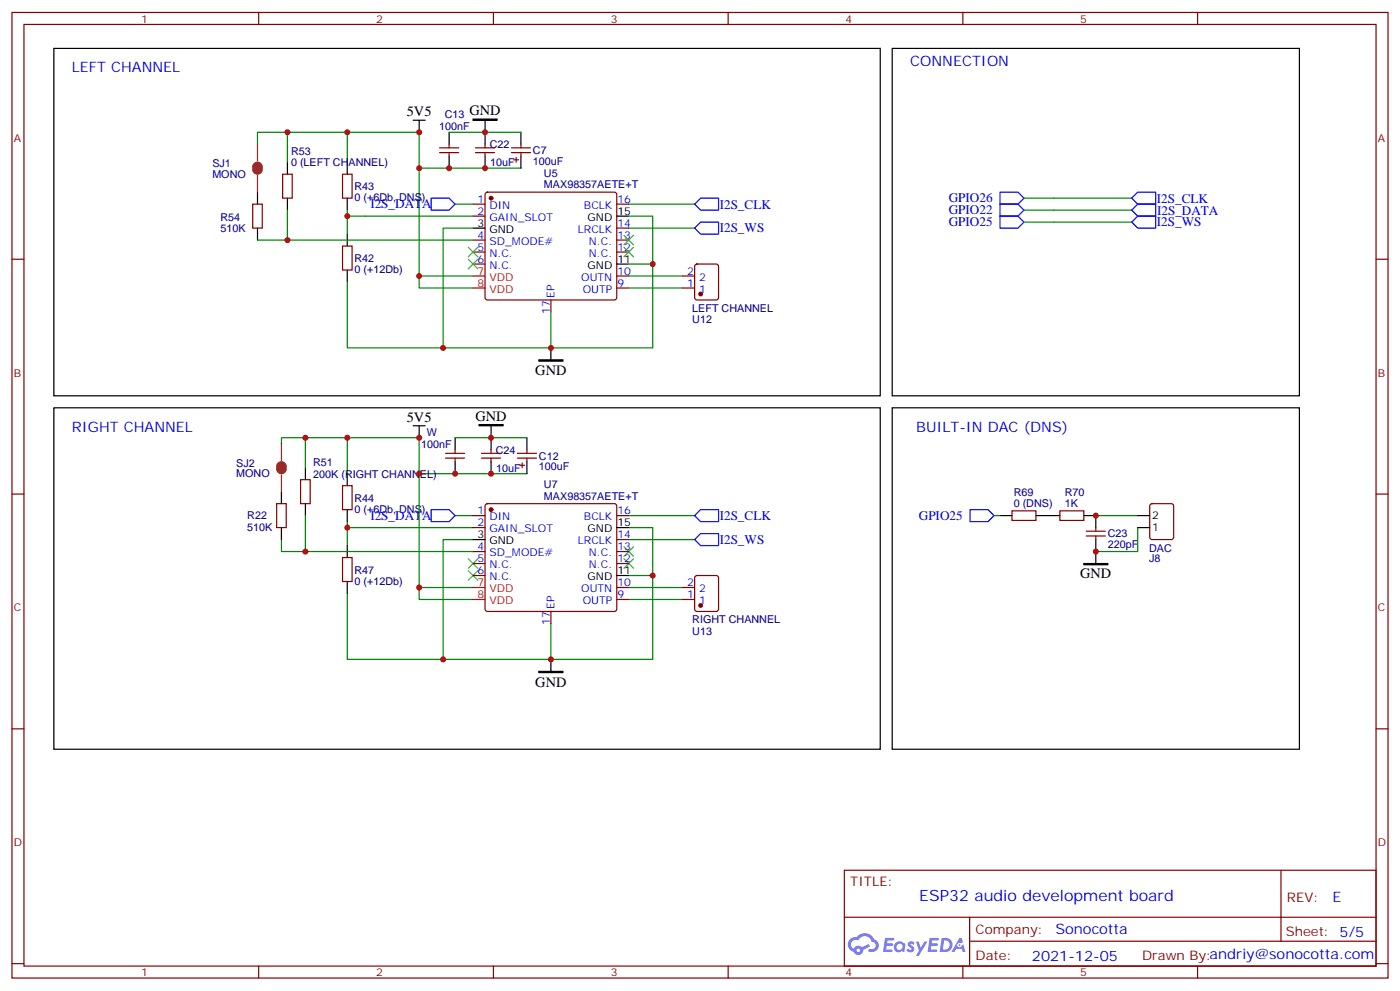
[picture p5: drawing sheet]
<svg xmlns="http://www.w3.org/2000/svg" width="412mm" height="292mm" viewBox="0 0 412 292" stroke-linecap="round" stroke-linejoin="round" font-family="sans-serif">
<g fill="none" stroke="#870000" stroke-width=".35">
<path d="M3.5 3.7h405.4v284.3h-405.4zM7.1 7.2h398.2v277.3h-398.2zM76.2 3.7v3.5M145.3 3.7v3.5M214.5 3.7v3.5M283.6 3.7v3.5M352.8 3.7v3.5M3.5 76.3h3.6M405.3 76.3h3.6M3.5 145.5h3.6M405.3 145.5h3.6M3.5 214.6h3.6"/>
<path d="M405.3 214.6h3.6M248.7 256.3h156.6v28.2h-156.6zM377.3 256.3v20.9M248.7 270.1h156.5M285.6 277.2h119.6M285.6 270.1v14.1M3.5 283.8h3.6M76.2 284.5v3.5M145.3 284.5v3.5M214.5 284.5v3.5M283.6 284.5v3.5M352.8 284.5v3.5"/>
<path d="M405.3 283.8h3.6"/>
</g>
<g fill="#5487ff">
<path d="M267.7 277.4a1.22 1.22 0 0 1 1.7 .3l-.4 .6a.47 .47 0 0 0-.3-.4 .47 .47 0 0 0-.5 .2l.1 .2a1.14 1.14 0 0 1 .8 1.7 1.14 1.14 0 0 1-1.9 0l-.2-.2 .5-.5 .7 .4a.29 .29 0 0 0 .3-.2 .29 .29 0 0 0-.2-.4 1.04 1.04 0 0 1-.6-1.7z"/>
<path d="M260.7 276.2h2.4l.3 .2-.2 .5h-1.8l-.1 .9h1.5l.3 .3-.3 .4h-1.6l-.2 1.1 1.7 .1 .2 .3-.2 .3h-2.6z"/>
<path d="M273.8 276.2h2.4l.3 .2-.1 .5h-1.8l-.2 .9h1.6l.3 .3-.4 .4h-1.6l-.1 1.1 1.7 .1 .2 .3-.2 .3h-2.6z"/>
<path d="M282.6 276.2h.7l.3 1.2-.6 .4a.69 .69 0 0 0-1 .2 .69 .69 0 0 0 .4 1 .69 .69 0 0 0 .9-.6l.5-.3 .6 2.2h-.8l-.2-.9h-1.8l-.5 .9h-.8z"/>
<path d="M269.8 277.3h.8l.6 1.8 1.1-1.8h.9l-2.6 4.2h-.8l.9-1.6z"/>
<path d="M277.4 276.2l-.6 4.1h1.3a2.11 2.11 0 0 0 2.5-2.1 2.11 2.11 0 0 0-2.5-2zM278.1 276.9a1.39 1.39 0 0 1 1.7 1.4 1.39 1.39 0 0 1-1.8 1.3h-.3z"/>
<path d="M263.7 277.8a1.54 1.54 0 0 0-.1 2.2 1.54 1.54 0 0 0 2.2 .1l.6 .2 .3-2.3-.2-.2h-.4a1.49 1.49 0 0 0-2.4 0zM264 278.8a.94 .94 0 0 1 1.8 0 .94 .94 0 0 1-1.8 0z"/>
<path d="M250.4 276.6a2.18 2.18 0 0 0 1.1 3.7 1.44 1.44 0 0 0 1.6 .9 1.44 1.44 0 0 0 1.2-1.5l2-1-.5-.7-1.9 .9a1.47 1.47 0 0 0-2.4 .5 1.39 1.39 0 0 1-.7-2 1.39 1.39 0 0 1 2-.4 2.12 2.12 0 0 1 2.2-1.3 2.12 2.12 0 0 1 1.9 1.7 1.14 1.14 0 0 1 1.1 1.4 1.14 1.14 0 0 1-1.7 .7 .43 .43 0 0 0-.5 .4 .43 .43 0 0 0 .4 .4 1.98 1.98 0 0 0 2.5-1.2 1.98 1.98 0 0 0-1.2-2.5 3.1 3.1 0 0 0-5.3-.7l-.9 .1zM252.3 279.9a.55 .55 0 0 1 1.1 0 .55 .55 0 0 1-1.1 0z"/>
<circle cx="282.6" cy="278.3" r=".26"/>
</g>
<g fill="none" stroke="#870000" stroke-width=".35">
<path d="M83.3 51.3h2.8v7h-2.8zM100.9 51.3h2.8v7h-2.8zM129.5 44.9h5.6M129.5 43.5h5.6M132.3 42.5v1M132.3 44.9v1.1M140.1 44.9h5.6M140.1 43.5h5.6M142.9 42.5v1M142.9 44.9v1.1M143.1 56.8l.5-.2h37.4l.5 .2 .2 .5v30.3l-.3 .5-.4 .2h-37.4l-.5-.2-.2-.5v-30.3zM150.6 44.9h5.7"/>
<path d="M150.6 43.5h5.7M151.3 47.1h1.5M152 46.4v1.4M153.5 42.5v1M153.5 44.9v1.1M74.4 60.1h2.9v7.1h-2.9zM100.9 72.5h2.8v7h-2.8zM139.3 60.1h3.6M139.3 63.6h3.6M139.3 70.7h3.6M139.3 74.2h3.6M139.3 77.8h3.6"/>
<path d="M181.7 60.1h3.5M181.7 70.7h3.5M181.7 74.2h3.5M181.7 67.2h3.5M204.8 78l.5-.2h5.7l.6 .4 .1 9.4-.5 .7h-5.9l-.6-.4-.1-9.4zM162.3 88.3v3.6M181.7 84.8h3.5M181.7 81.3h3.5M201.1 84.8h3.5M201.1 81.3h3.5M131.2 134.9h5.7M131.2 133.5h5.7"/>
<path d="M134.1 132.4v1.1M134.1 134.9v1.1M141.8 134.9h5.7M141.8 133.5h5.7M144.6 132.4v1.1M144.6 134.9v1.1M152.4 134.9h5.6M152.4 133.5h5.6M153.1 137h1.4M153.8 136.3v1.4M155.2 132.4v1.1M155.2 134.9v1.1"/>
<path d="M81.5 148.3h2.8v7.1h-2.8zM88.5 141.3h2.9v7h-2.9zM100.9 143h2.8v7.1h-2.8zM139.3 151.8h3.6M139.3 155.4h3.6M143.1 148.5l.5-.2h37.4l.5 .2 .2 .5v30.4l-.3 .5-.4 .2h-37.4l-.5-.3-.2-.4v-30.4zM181.7 151.8h3.5M181.7 158.9h3.5M298.1 150.4h7.1v2.8h-7.1zM312.2 150.4h7.1v2.8h-7.1zM320 157.8h5.6M320 156.4h5.6"/>
<path d="M322.8 155.4v1M322.8 157.8v1.1M338.9 148.5l.5-.2h5.6l.7 .4v9.5l-.4 .6-5.9 .1-.7-.5v-9.4zM100.9 164.2h2.8v7h-2.8zM139.3 162.4h3.6M139.3 165.9h3.6M139.3 169.5h3.6M181.7 162.4h3.5M181.7 165.9h3.5M181.7 176.5h3.5M181.7 173h3.5M201.1 176.5h3.5"/>
<path d="M201.1 173h3.5M204.8 169.7l.5-.2h5.7l.6 .4 .1 9.5-.5 .6-5.9 .1-.6-.5-.1-9.4zM162.3 180.1v3.5"/>
</g>
<g fill="#870000" stroke="#870000" stroke-width=".35">
<circle cx="144.6" cy="58.3" r=".53"/>
<circle cx="144.6" cy="150.1" r=".53"/>
<circle cx="206.4" cy="86.6" r=".53"/>
<circle cx="206.4" cy="178.3" r=".53"/>
</g>
<g fill="none" stroke="#000" stroke-width=".35">
<path d="M15.9 14.3h243.4v102.3h-243.4zM262.8 14.3h120v102.3h-120zM121.7 35.4h3.5M123.5 35.4v3.5M132.3 38.9v3.6M142.9 35.4v7.1M153.5 38.9v3.6M75.8 56.6v3.5M84.7 47.8v3.5M84.7 58.3v3.6M102.3 47.8v3.5M102.3 58.3v3.6"/>
<path d="M132.3 46v3.5M142.9 46v3.5M153.5 46v3.5M75.8 67.2v3.5M102.3 68.9v3.6M102.3 79.5v3.5M139.3 67.2h3.6M181.7 77.8h3.5M181.7 63.6h3.5M162.3 102.4v3.6M15.9 120.1h243.4v100.5h-243.4zM90 137.7v3.6"/>
<path d="M102.3 139.5v3.5M121.7 125.4h3.5M123.5 125.4v3.5M134.1 128.9v3.5M134.1 136v3.5M144.6 125.4v7M144.6 136v3.5M155.2 128.9v3.5M155.2 136v3.5M262.8 120.1h120v100.5h-120zM82.9 144.8v3.5M82.9 155.4v3.5"/>
<path d="M90 148.3v3.5M102.3 150.1v3.5M139.3 158.9h3.6M181.7 155.4h3.5M294.6 151.8h3.5M305.2 151.8h7M319.3 151.8h3.5v3.6M322.8 158.9v7M335.1 155.4h3.6M335.1 151.8h3.6M102.3 160.7v3.5M102.3 171.2v3.6"/>
<path d="M181.7 169.5h3.5M162.3 194.2v3.5"/>
</g>
<path d="M139.3 81.3h3.6M139.3 84.8h3.6M139.3 173h3.6M139.3 176.5h3.6" fill="none" stroke="#f00" stroke-width=".35"/>
<g fill="none" stroke="#008700" stroke-width=".35">
<path d="M84.7 38.9v8.9M102.3 38.9h-26.5v3.6M132.3 38.9h21.2M102.3 47.8v-8.9h21.2v45.9h15.8M123.5 49.5h30M301.6 58.3h31.8M75.8 70.7h63.5M84.7 61.9v8.8M102.3 61.9v1.7M134.1 60.1h5.2M139.3 67.2h-8.8v35.2h31.8v-10.5M139.3 63.6h-37v5.3"/>
<path d="M185.2 77.8h7.1v24.6h-30M185.2 63.6h7.1v14.2M185.2 60.1h19.4M185.2 67.2h19.4M301.6 65.4h31.8M301.6 61.9h31.8M102.3 83v19.4h28.2M123.5 81.3h15.8M185.2 81.3h15.9M185.2 84.8h15.9M90 128.9v8.8M102.3 139.5v-10.6h21.2v47.6h15.8"/>
<path d="M102.3 128.9h-19.4v1.8M123.5 139.5h31.7M134.1 128.9h21.1M82.9 158.9v3.5h56.4M90 151.8v10.6M102.3 153.6v1.8M134.1 151.8h5.2M139.3 155.4h-37v5.3M139.3 158.9h-8.8v35.3h31.8v-10.6M185.2 155.4h7.1v14.1M185.2 151.8h19.4M185.2 158.9h19.4"/>
<path d="M292.8 151.8h1.8M322.8 151.8h12.3M335.1 155.4v7h-12.3M102.3 174.8v19.4h28.2M123.5 173h15.8M185.2 169.5h7.1v24.7h-30M185.2 176.5h15.9M185.2 173h15.9"/>
</g>
<g fill="none" stroke="#3c3" stroke-width=".35">
<path d="M137.9 76.3l2.9 2.9M137.9 72.8l2.9 2.8M140.8 76.3l-2.9 2.9M140.8 72.8l-2.9 2.8M183.8 69.3l2.8 2.8M183.8 72.8l2.8 2.8M186.6 69.3l-2.8 2.8M186.6 72.8l-2.8 2.8M137.9 164.5l2.9 2.9M137.9 168.1l2.9 2.8M140.8 164.5l-2.9 2.9M140.8 168.1l-2.9 2.8"/>
<path d="M183.8 164.5l2.8 2.9M183.8 161l2.8 2.8M186.6 164.5l-2.8 2.9M186.6 161l-2.8 2.8"/>
</g>
<g fill="none" stroke="#00f" stroke-width=".35">
<path d="M127 58.3h5.3l1.8 1.8-1.8 1.8h-5.3zM294.6 56.6h5.3l1.7 1.7-1.7 1.8h-5.3zM333.4 58.3l1.7-1.7h5.3v3.5h-5.3zM204.6 60.1l1.8-1.8h5.3v3.6h-5.3zM204.6 67.2l1.8-1.8h5.3v3.5h-5.3zM294.6 60.1h5.3l1.7 1.8-1.7 1.7h-5.3zM294.6 63.6h5.3l1.7 1.8-1.7 1.8h-5.3zM333.4 61.9l1.7-1.8h5.3v3.5h-5.3zM333.4 65.4l1.7-1.8h5.3v3.6h-5.3zM127 150.1h5.3l1.8 1.7-1.8 1.8h-5.3zM204.6 158.9l1.8-1.8h5.3v3.6h-5.3zM204.6 151.8l1.8-1.7h5.3v3.5h-5.3z"/>
<path d="M285.8 150.1h5.2l1.8 1.7-1.8 1.8h-5.2z"/>
</g>
<path d="M139.3 35.1h7.1v.3h-7.1zM158.7 106h7.1v.3h-7.1zM141.1 125h7.1v.4h-7.1zM319.3 165.9h7v.4h-7zM158.7 197.7h7.1v.3h-7.1z" fill="#000" stroke="#000" stroke-width=".35"/>
<path d="M75.1 49.2a.71 .71 0 0 1 .7-.7 .71 .71 0 0 1 .8 .7M75.1 49.9a.71 .71 0 0 0 .7 .7 .71 .71 0 0 0 .8-.7M82.2 137.4a.71 .71 0 0 1 .7-.7 .71 .71 0 0 1 .7 .7M82.2 138.1a.71 .71 0 0 0 .7 .7 .71 .71 0 0 0 .7-.7" fill="none" stroke="#8c2424" stroke-width="1.8"/>
<path d="M75.8 42.5v4.9M75.8 51.6v5M82.9 130.7v4.9M82.9 139.8v5" fill="none" stroke="#8c2424" stroke-width=".35"/>
<g fill="#c00">
<circle cx="123.5" cy="81.3" r=".88"/>
<circle cx="162.3" cy="102.4" r=".88"/>
<circle cx="192.3" cy="77.8" r=".88"/>
<circle cx="102.3" cy="63.6" r=".88"/>
<circle cx="102.3" cy="155.4" r=".88"/>
<circle cx="192.3" cy="169.5" r=".88"/>
<circle cx="162.3" cy="194.2" r=".88"/>
<circle cx="123.5" cy="173" r=".88"/>
<circle cx="123.5" cy="139.5" r=".88"/>
<circle cx="134.1" cy="139.5" r=".88"/>
<circle cx="144.6" cy="128.9" r=".88"/>
<circle cx="123.5" cy="49.5" r=".88"/>
<circle cx="132.3" cy="49.5" r=".88"/>
<circle cx="90" cy="128.9" r=".88"/>
<circle cx="90" cy="162.4" r=".88"/>
<circle cx="144.6" cy="139.5" r=".88"/>
<circle cx="123.5" cy="128.9" r=".88"/>
<circle cx="123.5" cy="38.9" r=".88"/>
<circle cx="142.9" cy="38.9" r=".88"/>
<circle cx="142.9" cy="49.5" r=".88"/>
<circle cx="84.7" cy="70.7" r=".88"/>
<circle cx="84.7" cy="38.9" r=".88"/>
<circle cx="322.8" cy="162.4" r=".88"/>
<circle cx="322.8" cy="151.8" r=".88"/>
<circle cx="130.5" cy="102.4" r=".88"/>
<circle cx="130.5" cy="194.2" r=".88"/>
<circle cx="102.3" cy="128.9" r=".88"/>
<circle cx="102.3" cy="38.9" r=".88"/>
</g>
<text font-size="4.6" fill="#00f" x="270.8" y="265.3">ESP32 audio development board</text>
<g font-size="4.2" fill="#00f">
<text x="21.2" y="21.3">LEFT CHANNEL</text>
<text x="268.1" y="19.5">CONNECTION</text>
<text x="21.2" y="127.1">RIGHT CHANNEL</text>
<text x="269.9" y="127.1">BUILT-IN DAC (DNS)</text>
<text x="392.5" y="265.5">E</text>
<text x="310.9" y="275.1">Sonocotta</text>
<text x="304" y="282.9">2021-12-05</text>
</g>
<g font-size="4.2">
<text x="119.8" y="34.3">5V5</text>
<text x="138.3" y="33.9">GND</text>
<text x="157.7" y="110.3">GND</text>
<text x="119.8" y="124.2">5V5</text>
<text x="140.1" y="123.8">GND</text>
<text x="318.2" y="170.3">GND</text>
<text x="157.7" y="202.2">GND</text>
</g>
<g font-size="3.9" fill="#00f">
<text x="279.5" y="59.6">GPIO26</text>
<text x="340.8" y="59.6">I2S_CLK</text>
<text x="109.1" y="61.4">I2S_DATA</text>
<text x="212" y="61.4">I2S_CLK</text>
<text x="279.5" y="63.1">GPIO22</text>
<text x="340.8" y="63.2">I2S_DATA</text>
<text x="212" y="68.5">I2S_WS</text>
<text x="279.5" y="66.6">GPIO25</text>
<text x="340.8" y="66.7">I2S_WS</text>
<text x="109.1" y="153.1">I2S_DATA</text>
<text x="212" y="153.1">I2S_CLK</text>
<text x="270.7" y="153.1">GPIO25</text>
<text x="212" y="160.2">I2S_WS</text>
</g>
<g font-size="3.9" fill="#800">
<text x="250.5" y="260.8">TITLE:</text>
<text x="379.1" y="265.5">REV:</text>
<text x="287.4" y="275">Company:</text>
<text x="378.7" y="275.7">Sheet: 5/5</text>
<text x="287.4" y="282.7">Date:</text>
<text x="336.4" y="282.8">Drawn By:andriy@sonocotta.com</text>
</g>
<g font-size="3.2" fill="#800">
<text x="41.6" y="6.7">1</text>
<text x="110.8" y="6.7">2</text>
<text x="179.9" y="6.7">3</text>
<text x="249.1" y="6.7">4</text>
<text x="318.2" y="6.7">5</text>
<text x="4.1" y="41.8">A</text>
<text x="405.9" y="41.8">A</text>
<text x="4.1" y="110.9">B</text>
<text x="405.9" y="110.9">B</text>
<text x="4.1" y="180.1">C</text>
<text x="405.9" y="180.1">C</text>
<text x="4.1" y="249.2">D</text>
<text x="405.9" y="249.2">D</text>
<text x="41.6" y="287.5">1</text>
<text x="110.8" y="287.5">2</text>
<text x="179.9" y="287.5">3</text>
<text x="249.1" y="287.5">4</text>
<text x="318.2" y="287.5">5</text>
</g>
<g font-size="3.2" fill="#000080">
<text x="131" y="34.8">C13</text>
<text x="129.4" y="38.3">100nF</text>
<text x="85.7" y="45.6">R53</text>
<text x="144.3" y="43.6">C22</text>
<text x="157" y="45.4">C7</text>
<text x="62.6" y="52.4">MONO</text>
<text x="62.6" y="49.2">SJ1</text>
<text x="85.7" y="48.9">0 (LEFT CHANNEL)</text>
<text x="144.4" y="48.9">10uF</text>
<text x="157" y="48.6">100uF</text>
<text x="160.2" y="52.1">U5</text>
<text x="104.4" y="59.3">0 (+6Db, DNS)</text>
<text x="104.4" y="56">R43</text>
<text x="160.2" y="55.5">MAX98357AETE+T</text>
<text x="64.9" y="65">R54</text>
<text x="64.9" y="68.3">510K</text>
<text x="104.4" y="77.2">R42</text>
<text x="104.4" y="80.4">0 (+12Db)</text>
<text x="203.9" y="91.9">LEFT CHANNEL</text>
<text x="203.9" y="95.1">U12</text>
<text x="124.1" y="131.8">100nF</text>
<text x="125.7" y="128.3">W</text>
<text x="69.6" y="137.4">SJ2</text>
<text x="92.2" y="137.1">R51</text>
<text x="146.1" y="133.6">C24</text>
<text x="158.7" y="135.3">C12</text>
<text x="69.6" y="140.6">MONO</text>
<text x="92.3" y="140.7">200K (RIGHT CHANNEL)</text>
<text x="146.2" y="138.9">10uF</text>
<text x="158.7" y="138.5">100uF</text>
<text x="160.2" y="143.8">U7</text>
<text x="104.4" y="147.7">R44</text>
<text x="160.2" y="147.2">MAX98357AETE+T</text>
<text x="298.6" y="149.4">0 (DNS)</text>
<text x="298.6" y="146.1">R69</text>
<text x="313.6" y="149.4">1K</text>
<text x="313.6" y="146.1">R70</text>
<text x="72.8" y="153">R22</text>
<text x="104.4" y="151">0 (+6Db, DNS)</text>
<text x="72.8" y="156.2">510K</text>
<text x="326.3" y="161.5">220pF</text>
<text x="326.3" y="158.3">C23</text>
<text x="338.5" y="162.4">DAC</text>
<text x="338.5" y="165.6">J8</text>
<text x="104.4" y="172.1">0 (+12Db)</text>
<text x="104.4" y="168.9">R47</text>
<text x="203.9" y="183.6">RIGHT CHANNEL</text>
<text x="203.9" y="186.8">U13</text>
</g>
<g font-size="3.2" fill="#00f">
<text x="140.7" y="59.8">1</text>
<text x="181.9" y="59.8">16</text>
<text x="140.7" y="63.3">2</text>
<text x="144.2" y="61.5">DIN</text>
<text x="144.2" y="65.1">GAIN_SLOT</text>
<text x="172" y="61.5">BCLK</text>
<text x="140.7" y="70.3">4</text>
<text x="170.2" y="68.6">LRCLK</text>
<text x="181.9" y="70.3">13</text>
<text x="181.9" y="66.8">14</text>
<text x="140.7" y="73.9">5</text>
<text x="140.7" y="77.4">6</text>
<text x="144.2" y="72.1">SD_MODE#</text>
<text x="144.2" y="75.6">N.C.</text>
<text x="173.5" y="75.6">N.C.</text>
<text x="173.5" y="72.1">N.C.</text>
<text x="181.9" y="73.9">12</text>
<text x="144.2" y="79.2">N.C.</text>
<text x="171.2" y="82.7">OUTN</text>
<text x="181.9" y="80.9">10</text>
<text x="202.4" y="80.9">2</text>
<text x="205.9" y="82.7">2</text>
<text x="163.3" y="87.6" transform="rotate(-90 163.3 87.6)">EP</text>
<text x="171.7" y="86.2">OUTP</text>
<text x="181.9" y="84.5">9</text>
<text x="202.4" y="84.5">1</text>
<text x="205.9" y="86.2">1</text>
<text x="161.9" y="92.4" transform="rotate(-90 161.9 92.4)">17</text>
<text x="140.7" y="151.5">1</text>
<text x="140.7" y="155">2</text>
<text x="144.2" y="153.2">DIN</text>
<text x="172" y="153.2">BCLK</text>
<text x="181.9" y="151.5">16</text>
<text x="144.2" y="156.8">GAIN_SLOT</text>
<text x="170.2" y="160.3">LRCLK</text>
<text x="181.9" y="158.5">14</text>
<text x="140.7" y="162.1">4</text>
<text x="140.7" y="165.6">5</text>
<text x="144.2" y="163.8">SD_MODE#</text>
<text x="144.2" y="167.4">N.C.</text>
<text x="173.5" y="167.4">N.C.</text>
<text x="173.5" y="163.8">N.C.</text>
<text x="181.9" y="165.6">12</text>
<text x="181.9" y="162.1">13</text>
<text x="140.7" y="169.1">6</text>
<text x="144.2" y="170.9">N.C.</text>
<text x="181.9" y="172.6">10</text>
<text x="202.4" y="172.6">2</text>
<text x="163.3" y="179.4" transform="rotate(-90 163.3 179.4)">EP</text>
<text x="171.2" y="174.4">OUTN</text>
<text x="171.7" y="177.9">OUTP</text>
<text x="181.9" y="176.2">9</text>
<text x="202.4" y="176.2">1</text>
<text x="205.9" y="177.9">1</text>
<text x="205.9" y="174.4">2</text>
<text x="161.9" y="184.1" transform="rotate(-90 161.9 184.1)">17</text>
</g>
<g font-size="3.2">
<text x="173.1" y="65.1">GND</text>
<text x="181.9" y="63.3">15</text>
<text x="140.7" y="66.8">3</text>
<text x="144.2" y="68.6">GND</text>
<text x="181.9" y="77.4">11</text>
<text x="173.1" y="79.2">GND</text>
<text x="181.9" y="155">15</text>
<text x="339.4" y="152.9">2</text>
<text x="140.7" y="158.5">3</text>
<text x="144.2" y="160.3">GND</text>
<text x="173.1" y="156.8">GND</text>
<text x="339.4" y="156.4">1</text>
<text x="173.1" y="170.9">GND</text>
<text x="181.9" y="169.1">11</text>
</g>
<g font-size="3.2" fill="#f00">
<text x="140.7" y="80.9">7</text>
<text x="144.2" y="82.7">VDD</text>
<text x="140.7" y="84.5">8</text>
<text x="144.2" y="86.2">VDD</text>
<text x="140.7" y="172.6">7</text>
<text x="140.7" y="176.2">8</text>
<text x="144.2" y="174.4">VDD</text>
<text x="144.2" y="177.9">VDD</text>
</g>
</svg>
